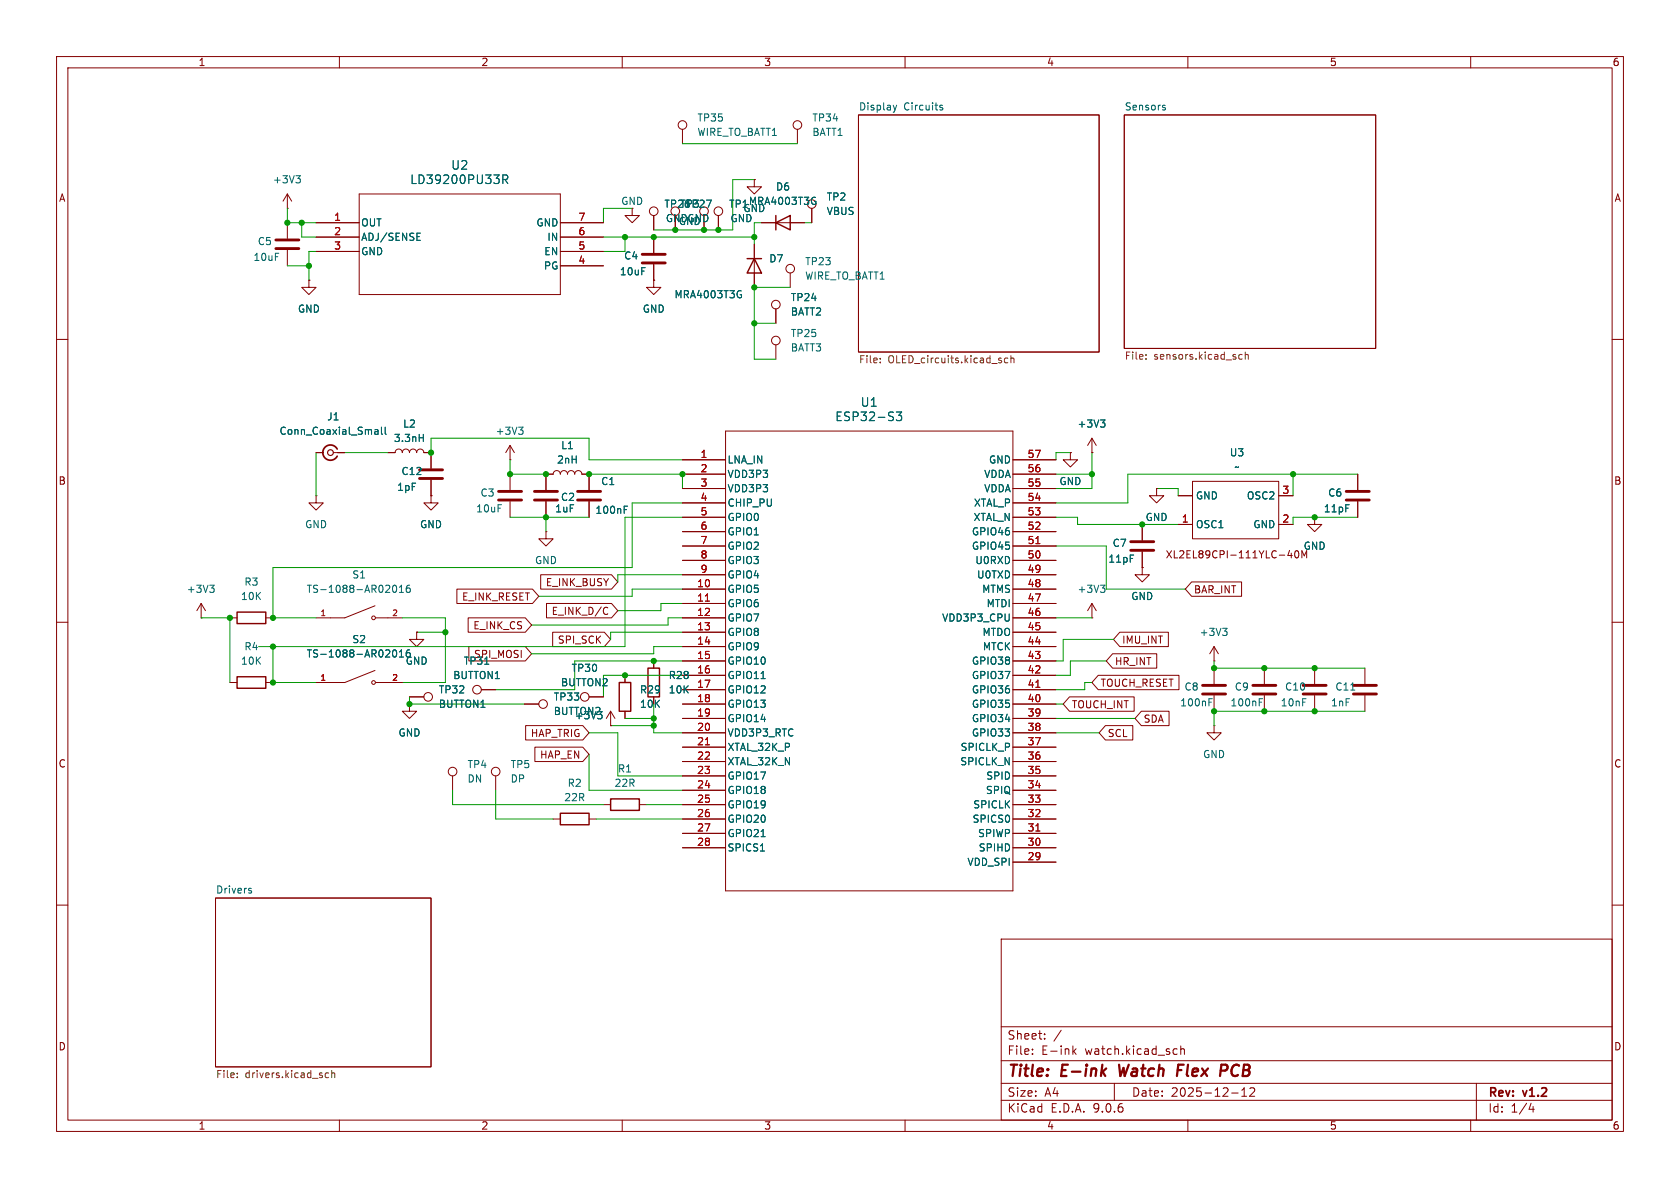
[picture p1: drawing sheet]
<svg xmlns="http://www.w3.org/2000/svg" width="297mm" height="210mm" viewBox="0 0 297 210" stroke-linecap="round" stroke-linejoin="round" font-family="sans-serif">
<g fill="none" stroke="#840000" stroke-width=".18">
<path d="M10 10h277v190h-277zM12 12h273v186h-273zM60 10v2M110 10v2M160 10v2M210 10v2M260 10v2M50.8 36.8h.1M50.8 34.3l-.8 1.3M50.8 34.3l.8 1.3M50.8 34.3v2.5M50.8 39.4v2.8"/>
<path d="M55.9 39.4h7.6M63.5 34.3h35.6v17.8h-35.6zM99.1 39.4h7.6M111.8 36.8v1.3h1.2l-1.2 1.3-1.3-1.3h1.3M115.6 38.1v2.5M119.4 38.1v2.5M120.6 22.9v2.5M124.5 38.1v2.5M127 38.1v2.5M133.3 31.8v1.2h1.3l-1.3 1.3-1.2-1.3h1.2M133.3 31.8h.1M134.6 39.4h7.6"/>
<path d="M141 22.9v2.5M143.5 36.8v2.6M151.8 20.3h42.5v41.9h-42.5zM198.8 20.3h44.4v41.3h-44.4zM50.8 44.2v2.8M54.6 49.5v1.3h1.3l-1.3 1.3-1.3-1.3h1.3M54.6 49.5h.1M55.9 41.9h7.6M55.9 44.5h7.6M99.1 41.9h7.6M99.1 44.5h7.6M99.1 47h7.6"/>
<path d="M115.6 49.5v1.3h1.2l-1.2 1.3-1.3-1.3h1.3M115.6 49.5h.1M115.6 41.9v2.8M115.6 46.7v2.8M133.3 43.2v7.6M137.2 54.6v2.6M139.7 48.3v2.5M10 60h2M90.2 78.7l-.8 1.3M90.2 78.7l.7 1.3M90.2 78.7v2.6M128.3 76.2h50.8v81.3h-50.8z"/>
<path d="M137.2 61v2.5M193 77.5l-.7 1.2M193 77.5l.8 1.2M193 77.5v2.5M285 60h2M55.9 87.6v1.3h1.2l-1.2 1.3-1.3-1.3h1.3M55.9 87.6h.1M55.9 80h1.2M58.9 80h2.1M68.6 80h1.2a.64 .64 0 0 1 .7-.6 .64 .64 0 0 1 .6 .6 .64 .64 0 0 1 .7-.6 .64 .64 0 0 1 .6 .6 .64 .64 0 0 1 .6-.6 .64 .64 0 0 1 .7 .6 .64 .64 0 0 1 .6-.6 .64 .64 0 0 1 .6 .6h1.3v2.8M76.2 87.6v1.3h1.3l-1.3 1.3-1.3-1.3h1.3M76.2 87.6h.1"/>
<path d="M76.2 84.8v2.8M90.2 81.3h.1M90.2 83.8v2.8M90.2 88.6v2.8M96.5 94v1.3h1.3l-1.3 1.2-1.3-1.2h1.3M96.5 94h.1M96.5 86.6v-2.8h1.3a.64 .64 0 0 1 .6-.6 .64 .64 0 0 1 .7 .6 .64 .64 0 0 1 .6-.6 .64 .64 0 0 1 .6 .6 .64 .64 0 0 1 .7-.6 .64 .64 0 0 1 .6 .6 .64 .64 0 0 1 .6-.6 .64 .64 0 0 1 .7 .6h1.2v2.8M96.5 88.6v2.8M104.1 88.6v2.8M120.6 81.3h7.7M120.6 83.8h7.7M120.6 86.4h7.7"/>
<path d="M120.6 88.9h7.7M120.6 91.4h7.7M120.6 94h7.7M120.6 96.5h7.7M120.6 99.1h7.7M179.1 81.3h7.6M179.1 83.8h7.6M179.1 86.4h7.6M179.1 88.9h7.6M179.1 91.4h7.6M179.1 94h7.6M179.1 96.5h7.6"/>
<path d="M179.1 99.1h7.6M189.2 80v1.3h1.3l-1.3 1.3-1.2-1.3h1.2M189.2 80h.1M193 80h.1M201.9 92.7v2.8M201.9 97.5v2.8M204.5 86.4v1.2h1.2l-1.2 1.3-1.3-1.3h1.3M204.5 86.4h.1M208.3 87.6h2.5M208.3 92.7h2.5M210.8 85.1h15.3v10.2h-15.3zM226.1 87.6h2.5"/>
<path d="M226.1 92.7h2.5M228 97.3l-.3 .9h.8M228.3 97.8v.8M229.1 97.4h.1a.68 .68 0 0 1 .4 .6 .68 .68 0 0 1-.4 .6 .84 .84 0 0 1-.1-1.2zM230.2 98.6v-1.2l.4 .9 .4-.9v1.2M232.4 91.4v1.3h1.3l-1.3 1.3-1.3-1.3h1.3M232.4 91.4h.1M240 83.8v2.8M240 88.6v2.8M10 110h2M35.6 109.2h.1M35.6 106.7l-.8 1.3"/>
<path d="M35.6 106.7l.7 1.3M35.6 106.7v2.5M40.6 109.2h1.3M47 109.2h1.3M66.3 107.1l-5.3 2.1h-5.1M66.3 118.5l-5.3 2.2h-5.1M66.4 109.2h4.7M73.7 111.8v1.2h1.2l-1.2 1.3-1.3-1.3h1.3M73.7 111.8h.1M80.8 104.1h13.3l1.1 1.3-1.1 1.3h-13.3zM82.8 109.2h10.1l1.1 1.3-1.1 1.3h-10.1zM82.9 114.3h10l1.1 1.3-1.1 1.2h-10z"/>
<path d="M95.6 101.6h12.5l1.1 1.3-1.1 1.2h-12.5zM96.6 106.7h11.5l1.1 1.3-1.1 1.2h-11.5zM97.7 111.8h9.1l1.1 1.2-1.1 1.3h-9.1zM107.1 107.4l.3 .1M107.4 108.5l-.3 .1M110.5 119.4v1.3M115.6 116.8v1.3M120.6 101.6h7.7M120.6 104.1h7.7M120.6 106.7h7.7M120.6 109.2h7.7M120.6 111.8h7.7"/>
<path d="M120.6 114.3h7.7M120.6 116.8h7.7M120.6 119.4h7.7M179.1 101.6h7.6M179.1 104.1h7.6M179.1 106.7h7.6M179.1 109.2h7.6M179.1 111.8h7.6M179.1 114.3h7.6M179.1 116.8h7.6M179.1 119.4h7.6M193 109.2h.1"/>
<path d="M193 106.7v2.5M193 106.7l-.7 1.3M193 106.7l.8 1.3M194.2 119.4h14.2v2.5h-14.2l-1.2-1.2zM196.7 115.6h7.8v2.5h-7.8l-1.1-1.3zM198 111.8h8.6v2.5h-8.6l-1.2-1.3zM201.9 100.3v1.3h1.3l-1.3 1.3-1.2-1.3h1.2M201.9 100.3h.1M210.7 102.9h8.8v2.5h-8.8l-1.2-1.3zM214.6 116.8h.1M214.6 114.3l-.7 1.3M214.6 114.3l.8 1.3"/>
<path d="M214.6 114.3v2.5M214.6 118.1v2.8M223.5 118.1v2.8M232.4 118.1v2.8M241.3 118.1v2.8M285 110h2M40.6 120.7h1.3M47 120.7h1.3M66.4 120.7h4.7M72.4 124.5v1.2h1.3l-1.3 1.3-1.3-1.3h1.3M72.4 124.5h.1M72.4 123.2h2.5"/>
<path d="M80 137.2v2.5M85.1 121.9h2.5M87.6 137.2v2.5M92.7 124.5h2.5M92.9 128.3h10.1l1.1 1.2-1.1 1.3h-10.1zM94.6 132.1h8.4l1.1 1.3-1.1 1.2h-8.4zM104.1 123.2h2.6M107.9 128.3h.1M107.9 125.7l-.7 1.3M107.9 125.7l.8 1.3M107.9 125.7v2.6M110.5 125.7v1.3"/>
<path d="M115.6 123.2v1.3M120.6 121.9h7.7M120.6 124.5h7.7M120.6 127h7.7M120.6 129.5h7.7M120.6 132.1h7.7M120.6 134.6h7.7M120.6 137.2h7.7M120.6 139.7h7.7M179.1 121.9h7.6M179.1 124.5h7.6M179.1 127h7.6"/>
<path d="M179.1 129.5h7.6M179.1 132.1h7.6M179.1 134.6h7.6M179.1 137.2h7.6M179.1 139.7h7.6M189.1 123.2h11.4v2.5h-11.4l-1.1-1.2zM195.4 128.3h4.9v2.5h-4.9l-1.1-1.3zM201.8 125.7h4.9v2.6h-4.9l-1.1-1.3zM214.6 128.3v1.2h1.3l-1.3 1.3-1.2-1.3h1.2M214.6 128.3h.1M214.6 122.9v2.8M223.5 122.9v2.8"/>
<path d="M232.4 122.9v2.8M241.3 122.9v2.8M38.1 158.8h38.1v29.8h-38.1zM97.8 144.8h1.3M104.1 144.8h1.3M106.7 142.2h1.2M113 142.2h1.3M120.6 142.2h7.7M120.6 144.8h7.7M120.6 147.3h7.7M120.6 149.9h7.7M179.1 142.2h7.6"/>
<path d="M179.1 144.8h7.6M179.1 147.3h7.6M179.1 149.9h7.6M179.1 152.4h7.6M10 160h2M177 166h108v32h-108zM285 160h2M60 198v2M110 198v2M160 198v2M177 194.5h108M177 191.5h108"/>
<path d="M177 187.5h108M177 181.5h108M182.5 186.3v.1M182.5 185.5v.1M184.7 183.6v.1M184.7 182.8v.1M187.6 182.1l-1.3 2M189.7 184.9v1.5M189.8 185.8l.4 .6M190.2 185.4l-.5 .6M197 191.5v3M207.7 185.4l.4 .1"/>
<path d="M208.1 186.3l-.4 .1M208.7 185.5l.3-.1 .3 .1 .1 .9M208.7 184.9v1.5M210 198v2M217.7 193.2h1.2M219.5 193.8h.9M219.5 192.7l.5-.4v1.5M221 192.4l.5-.1 .2 .1 .1 .3-.9 1.1h.9M260 198v2M261 191.5v6.5M270.7 195l-.4 1.1h.9M271 195.6v1"/>
<circle cx="115.6" cy="37.3" r=".76"/>
<circle cx="119.4" cy="37.3" r=".76"/>
<circle cx="120.6" cy="22.1" r=".76"/>
<circle cx="124.5" cy="37.3" r=".76"/>
<circle cx="127" cy="37.3" r=".76"/>
<circle cx="141" cy="22.1" r=".76"/>
<circle cx="143.5" cy="36.1" r=".76"/>
<circle cx="137.2" cy="53.8" r=".76"/>
<circle cx="139.7" cy="47.5" r=".76"/>
<circle cx="137.2" cy="60.2" r=".76"/>
<circle cx="66" cy="109.2" r=".33"/>
<circle cx="66" cy="120.7" r=".33"/>
<circle cx="75.7" cy="123.2" r=".76"/>
<circle cx="80" cy="136.4" r=".76"/>
<circle cx="84.3" cy="121.9" r=".76"/>
<circle cx="87.6" cy="136.4" r=".76"/>
<circle cx="96" cy="124.5" r=".76"/>
<circle cx="103.4" cy="123.2" r=".76"/>
</g>
<path d="M197.8 188.2l.3 2 .5-1.4M208.2 189.2h.7M209.3 188.2h-1l-.2 2M215.9 188.2l1 .1a.58 .58 0 0 1-.3 1h-.8" fill="none" stroke="#840000" stroke-width=".4"/>
<g fill="none" stroke="#006464" stroke-width=".18">
<path d="M157.9 18.6l.3 .8M158.2 19.4l-.1 .3M158.5 18.6l-.3 .8M166.2 19l.4 .1 .1 .2-.2 .1h-.4M166.2 18.7h.4M205.7 19l.3 .1 .1 .2-.2 .1h-.3M205.7 18.6l.3 .1M52.3 31.1h.8l-.4 .4M52.9 31.5l.2 .3v.3l-.2 .2M88.9 31.7l.7-.1 .2-.2-.1-.3-.2-.2h-.6v1.5M89.3 31.7l.5 .7M122 38h.5"/>
<path d="M123.8 37.9v1.3l-.7-1.3v1.3M124.4 37.9a.64 .64 0 0 1 .8 .7 .64 .64 0 0 1-.8 .6zM144 35.6h.2v.4l-.2 .1M144.1 34.9h.1M73.7 41.8h.4M73.7 42.5h.6M73.7 41.2h.6M130.8 52.1h.3v.4l-.3 .1M130.9 51.4h.1M66.3 76h.5v.8M66.3 76.7h.5M66.8 76.2l-.5 .2"/>
<path d="M67.4 75.5v1.1l.2 .2M68.1 75.5v1.1l.2 .2M74.1 77.4h.7M74.8 76.8v1.2M91.7 75.5h.8l-.5 .5M92.2 76l.3 .2v.3l-.3 .3M158.5 72.8h.9l-.5 .6 .4 .2v.6l-.2 .2h-.4l-.2-.2M194.6 74.2h.7l-.4 .5M195.1 74.7l.2 .3v.3l-.2 .2M110.3 90.1h.5M110.3 89.5h.7M37.1 103.4h.8l-.5 .5"/>
<path d="M37.6 103.9l.3 .3v.3l-.3 .2M69.4 103.9l.1-.3 .2-.2a.68 .68 0 0 1 .4 .7 .68 .68 0 0 1-.4 .6l-.2-.1-.1-.4M69.4 115.4l.1-.4 .2-.1a.68 .68 0 0 1 .4 .6 .68 .68 0 0 1-.4 .6l-.2-.1-.1-.3M70.6 116.1h.7M70.6 103.8l.4-.4v1.3M70.6 115.2l.4-.3v1.2M70.6 104.7h.7M71.8 115.6l.3-.2h.2l.2 .2v.3M72.4 103.4l-.3 .1a.86 .86 0 0 0 0 1.2l.4-.1v-.4l-.2-.3h-.2l-.3 .3M72.4 114.9h-.3a.94 .94 0 0 0-.3 1M85.7 117.4h.7M134.6 120h.7"/>
<path d="M194.6 103.4h.7l-.4 .5M195.1 103.9l.2 .3v.3l-.2 .2M216.1 111.1h.8l-.4 .5M216.7 111.6l.2 .2v.3l-.2 .2M213.7 124.1h.4M213.7 123.5h.6M222.6 124.1h.4M222.6 123.5h.6M238.8 122h.7M44.1 157.5h.3l.1 .2-.2 .2h-.2M44.1 157l.3 .1M134.4 150.4h.8"/>
<path d="M134.6 147.9h.7"/>
</g>
<g fill="none" stroke="#725600" stroke-width=".18">
<path d="M155.6 64v.1M155.6 63.4v.1M178.2 63.4l-.4-.1-.2 .2 .1 .6h.5M178.7 63.4l.2-.1 .3 .1 .1 .7M178.7 62.9v1.2M202.6 63.4v.1M202.6 62.7v.1M219 63.3l.2 .2 .4-.1M219.6 62.7h-.4l-.2 .2M220.1 62.8l.2-.1h.3l.1 .8M220.1 62.2v1.3M41.9 190.4v.1"/>
<path d="M41.9 189.7v.1M58.1 189.7h-.4l-.2 .2 .1 .5h.5M58.6 189.8l.2-.1h.3l.1 .8M58.6 189.2v1.3"/>
</g>
<g fill="none" stroke="#840000" stroke-width=".51">
<path d="M48.8 42.4h4M48.8 43.9h4M113.5 45h4.1M113.5 46.5h4.1M74.2 83.1h4M74.2 84.6h4M88.1 86.9h4.1M88.1 88.4h4.1M94.5 86.9h4.1M94.5 88.4h4.1M102.1 86.9h4.1M102.1 88.4h4.1"/>
<path d="M199.9 95.8h4.1M199.9 97.3h4.1M238 86.9h4.1M238 88.4h4.1M212.6 121.2h4.1M212.6 122.7h4.1M221.5 121.2h4.1M221.5 122.7h4.1M230.4 121.2h4M230.4 122.7h4M239.3 121.2h4M239.3 122.7h4"/>
</g>
<circle cx="58.4" cy="80" r=".51" fill="none" stroke="#840000" stroke-width=".2"/>
<path d="M59.6 79.4a1.35 1.35 0 0 0-2-.4 1.35 1.35 0 0 0 0 2.1 1.35 1.35 0 0 0 2-.5" fill="none" stroke="#840000" stroke-width=".3"/>
<path d="M137.2 39.4l2.5-1.3v2.5zM137.2 38.1v2.5M132.1 45.7h2.5M133.3 45.7l1.3 2.6h-2.5zM41.9 108.2h5.1v2h-5.1zM41.9 119.6h5.1v2.1h-5.1zM114.6 118.1h2v5.1h-2zM109.5 120.7h2v5h-2zM99.1 143.8h5v2h-5zM107.9 141.2h5.1v2.1h-5.1z" fill="none" stroke="#840000" stroke-width=".25"/>
<path d="M183.1 96.1h.7M124.7 106.3h.7M124.7 131.7h.7M183.1 121.5h.7M183.1 146.9h.7" fill="none" stroke="#a90000" stroke-width=".18"/>
<g fill="none" stroke="#009600" stroke-width=".18">
<path d="M50.8 36.8v2.6h5.1M53.3 39.4v2.5h2.6M111.8 36.8h-5.1v2.6M120.6 25.4h20.4M133.3 31.8h-3.8v8.8h-13.9M134.6 39.4h-1.3v3.8M142.2 39.4h1.3M50.8 47h3.8M55.9 44.5h-1.3v5M106.7 41.9h26.6M110.5 41.9v2.6h-3.8M133.3 57.2h3.9"/>
<path d="M139.7 50.8h-6.4v12.7h3.9M55.9 80v7.6M61 80h7.6M76.2 80v-2.5h27.9v3.8h16.5M90.2 81.3v2.5h6.3M90.2 91.4h13.9M96.5 91.4v2.6M104.1 83.8h16.5v2.6M120.6 88.9h-8.8v11.4h-63.5v8.9h7.6M120.6 91.4h-10.1v22.9h-64.8M186.7 83.8h6.3M186.7 91.4h3.8v1.3h17.8"/>
<path d="M186.7 96.5h8.9v7.6h13.9M189.2 80h-2.5v1.3M193 80v6.4h-6.3M204.5 86.4h3.8v1.2M228.6 83.8v3.8M240 83.8h-40.6v5.1h-12.7M240 91.4h-11.4v1.3M35.6 109.2h5v11.5M48.3 114.3v6.4h7.6M71.1 109.2h7.6v11.5h-7.6M73.7 111.8h5M120.6 119.4h-13.9v3.8"/>
<path d="M120.6 116.8h-19v5.1h-14M120.6 109.2h-2.5v1.3h-24.1M120.6 111.8h-12.7v1.2M120.6 104.1h-8.8v1.3h-16.6M120.6 114.3h-5v1.3h-21.6M120.6 106.7h-3.8v1.3h-7.6M120.6 101.6h-11.4v1.3M186.7 109.2h6.3M195.6 116.8h-6.4v2.6h-2.5M196.8 113h-8.8v3.8h-1.3M214.6 116.8v1.3h26.7M72.4 123.2v1.3h20.3"/>
<path d="M80 139.7v2.5h26.7M87.6 139.7v5.1h10.2M104.1 129.5h5.1v7.7h11.4M104.1 133.4v6.3h16.5M107.9 128.3h7.7M110.5 127h5.1M115.6 124.5v5h5M186.7 129.5h7.6M186.7 124.5h1.3M186.7 127h14M193 120.7h-1.2v1.2h-5.1M241.3 125.7h-26.7v2.6"/>
<path d="M105.4 144.8h15.2M114.3 142.2h6.3"/>
</g>
<g fill="#009600" stroke="#009600" stroke-width=".18">
<circle cx="232.4" cy="125.7" r=".46"/>
<circle cx="232.4" cy="118.1" r=".46"/>
<circle cx="232.4" cy="91.4" r=".46"/>
<circle cx="214.6" cy="118.1" r=".46"/>
<circle cx="214.6" cy="125.7" r=".46"/>
<circle cx="223.5" cy="118.1" r=".46"/>
<circle cx="223.5" cy="125.7" r=".46"/>
<circle cx="228.6" cy="83.8" r=".46"/>
<circle cx="133.3" cy="50.8" r=".46"/>
<circle cx="120.6" cy="83.8" r=".46"/>
<circle cx="133.3" cy="57.2" r=".46"/>
<circle cx="133.3" cy="41.9" r=".46"/>
<circle cx="124.5" cy="40.6" r=".46"/>
<circle cx="127" cy="40.6" r=".46"/>
<circle cx="115.6" cy="116.8" r=".46"/>
<circle cx="115.6" cy="127" r=".46"/>
<circle cx="115.6" cy="128.3" r=".46"/>
<circle cx="193" cy="83.8" r=".46"/>
<circle cx="201.9" cy="92.7" r=".46"/>
<circle cx="72.4" cy="124.5" r=".46"/>
<circle cx="40.6" cy="109.2" r=".46"/>
<circle cx="48.3" cy="114.3" r=".46"/>
<circle cx="48.3" cy="120.7" r=".46"/>
<circle cx="48.3" cy="109.2" r=".46"/>
<circle cx="76.2" cy="80" r=".46"/>
<circle cx="104.1" cy="83.8" r=".46"/>
<circle cx="96.5" cy="83.8" r=".46"/>
<circle cx="96.5" cy="91.4" r=".46"/>
<circle cx="110.5" cy="119.4" r=".46"/>
<circle cx="78.7" cy="111.8" r=".46"/>
<circle cx="115.6" cy="41.9" r=".46"/>
<circle cx="54.6" cy="47" r=".46"/>
<circle cx="110.5" cy="41.9" r=".46"/>
<circle cx="90.2" cy="83.8" r=".46"/>
<circle cx="50.8" cy="39.4" r=".46"/>
<circle cx="53.3" cy="39.4" r=".46"/>
<circle cx="119.4" cy="40.6" r=".46"/>
</g>
<g font-size="2.8" fill="#840000">
<text x="178" y="190.9">Title:</text>
<text x="187.7" y="190.9">E-ink</text>
<text x="198.6" y="190.9">Watch</text>
<text x="209.7" y="190.9">Flex</text>
<text x="218.2" y="190.9">PCB</text>
</g>
<g font-size="2.1" fill="#006464">
<text x="72.4" y="32.7">LD39200PU33R</text>
<text x="79.7" y="30.2">U2</text>
<text x="147.6" y="74.7">ESP32-S3</text>
<text x="152.1" y="72.1">U1</text>
</g>
<g font-size="2.1" fill="#840000">
<text x="178" y="184">Sheet:</text>
<text x="178" y="186.7">File:</text>
<text x="184.1" y="186.7">E-ink</text>
<text x="191.9" y="186.7">watch.kicad_sch</text>
<text x="178" y="196.9">KiCad</text>
<text x="178" y="194.1">Size:</text>
<text x="184.7" y="194.1">A4</text>
<text x="185.7" y="196.9">E.D.A.</text>
<text x="193.3" y="196.9">9.0.6</text>
<text x="200" y="194.1">Date:</text>
<text x="207" y="194.1">2025-12-12</text>
<text x="263" y="194.3">Rev:</text>
<text x="263" y="196.9">Id:</text>
<text x="267.1" y="196.9">1/4</text>
<text x="269.4" y="194.3">v1.2</text>
</g>
<g font-size="1.8" fill="#840000">
<text x="35" y="11.9">1</text>
<text x="85" y="11.9">2</text>
<text x="135" y="11.9">3</text>
<text x="185" y="11.9">4</text>
<text x="235" y="11.9">5</text>
<text x="285" y="11.9">6</text>
<text x="10.3" y="35.9">A</text>
<text x="285.3" y="35.9">A</text>
<text x="10.3" y="85.9">B</text>
<text x="285.3" y="85.9">B</text>
<text x="206" y="98.9">XL2EL89CPI-111YLC-40M</text>
<text x="81.6" y="106.4">E_INK_RESET</text>
<text x="96.4" y="103.8">E_INK_BUSY</text>
<text x="211" y="105.1">BAR_INT</text>
<text x="83.6" y="111.4">E_INK_CS</text>
<text x="97.4" y="108.9">E_INK_D/C</text>
<text x="98.5" y="114">SPI_SCK</text>
<text x="198.3" y="114">IMU_INT</text>
<text x="83.7" y="116.5">SPI_MOSI</text>
<text x="197" y="117.8">HR_INT</text>
<text x="189.4" y="125.4">TOUCH_INT</text>
<text x="194.5" y="121.6">TOUCH_RESET</text>
<text x="93.7" y="130.5">HAP_TRIG</text>
<text x="195.7" y="130.5">SCL</text>
<text x="202.1" y="128">SDA</text>
<text x="10.3" y="135.9">C</text>
<text x="95.4" y="134.3">HAP_EN</text>
<text x="285.3" y="135.9">C</text>
<text x="10.3" y="185.9">D</text>
<text x="285.3" y="185.9">D</text>
<text x="35" y="199.9">1</text>
<text x="85" y="199.9">2</text>
<text x="135" y="199.9">3</text>
<text x="185" y="199.9">4</text>
<text x="235" y="199.9">5</text>
<text x="285" y="199.9">6</text>
</g>
<g font-size="1.8" fill="#006464">
<text x="123.2" y="21.7">TP35</text>
<text x="143.5" y="21.7">TP34</text>
<text x="151.8" y="19.6">Display</text>
<text x="159.8" y="19.6">Circuits</text>
<text x="198.8" y="19.6">Sensors</text>
<text x="123.2" y="24.2">WIRE_TO_BATT1</text>
<text x="143.5" y="24.2">BATT1</text>
<text x="48.2" y="32.6">+3V3</text>
<text x="137.1" y="33.9">D6</text>
<text x="146.1" y="35.7">TP2</text>
<text x="63.8" y="40.2">OUT</text>
<text x="94.7" y="40.2">GND</text>
<text x="109.7" y="36.4">GND</text>
<text x="117.4" y="36.9">TP26TP27</text>
<text x="117.6" y="39.5">GND</text>
<text x="119.9" y="40">GND</text>
<text x="120.2" y="36.9">TP3</text>
<text x="128.8" y="36.9">TP1</text>
<text x="129" y="39.5">GND</text>
<text x="131.3" y="37.7">GND</text>
<text x="132.3" y="36.4">MRA4003T3G</text>
<text x="146.1" y="38.2">VBUS</text>
<text x="44.7" y="46.3">10uF</text>
<text x="45.5" y="43.5">C5</text>
<text x="63.8" y="42.8">ADJ/SENSE</text>
<text x="63.8" y="45.3">GND</text>
<text x="96.1" y="47.9">PG</text>
<text x="96.1" y="45.3">EN</text>
<text x="96.7" y="42.8">IN</text>
<text x="110.2" y="46.1">C4</text>
<text x="135.9" y="46.6">D7</text>
<text x="142.2" y="47.1">TP23</text>
<text x="109.5" y="48.9">10uF</text>
<text x="119.1" y="52.9">MRA4003T3G</text>
<text x="139.7" y="53.4">TP24</text>
<text x="142.2" y="49.6">WIRE_TO_BATT1</text>
<text x="52.6" y="55.5">GND</text>
<text x="113.5" y="55.5">GND</text>
<text x="139.7" y="56">BATT2</text>
<text x="139.7" y="59.8">TP25</text>
<text x="139.7" y="62.3">BATT3</text>
<text x="49.3" y="77.1">Conn_Coaxial_Small</text>
<text x="57.7" y="74.5">J1</text>
<text x="71.2" y="75.8">L2</text>
<text x="87.5" y="77.1">+3V3</text>
<text x="190.4" y="75.8">+3V3</text>
<text x="69.5" y="78.3">3.3nH</text>
<text x="98.4" y="82.1">2nH</text>
<text x="99.1" y="79.6">L1</text>
<text x="128.5" y="82.1">LNA_IN</text>
<text x="174.7" y="82.1">GND</text>
<text x="217.3" y="80.9">U3</text>
<text x="218.1" y="83.4">~</text>
<text x="70.1" y="87">1pF</text>
<text x="70.9" y="84.2">C12</text>
<text x="84.8" y="88">C3</text>
<text x="99.1" y="88.7">C2</text>
<text x="106.2" y="86">C1</text>
<text x="128.5" y="84.7">VDD3P3</text>
<text x="128.5" y="87.2">VDD3P3</text>
<text x="128.5" y="89.8">CHIP_PU</text>
<text x="172.1" y="89.8">XTAL_P</text>
<text x="173.9" y="84.7">VDDA</text>
<text x="173.9" y="87.2">VDDA</text>
<text x="187.2" y="86">GND</text>
<text x="211.3" y="88.5">GND</text>
<text x="220.3" y="88.5">OSC2</text>
<text x="234.7" y="88">C6</text>
<text x="53.8" y="93.6">GND</text>
<text x="74.2" y="93.6">GND</text>
<text x="84.1" y="90.8">10uF</text>
<text x="98.1" y="90.8">1uF</text>
<text x="105.2" y="91">100nF</text>
<text x="128.5" y="92.3">GPIO0</text>
<text x="128.5" y="94.8">GPIO1</text>
<text x="171.7" y="94.8">GPIO46</text>
<text x="172" y="92.3">XTAL_N</text>
<text x="202.4" y="92.3">GND</text>
<text x="211.3" y="93.6">OSC1</text>
<text x="221.5" y="93.6">GND</text>
<text x="233.9" y="90.8">11pF</text>
<text x="94.5" y="99.9">GND</text>
<text x="128.5" y="97.4">GPIO2</text>
<text x="128.5" y="99.9">GPIO3</text>
<text x="171.7" y="97.4">GPIO45</text>
<text x="172.3" y="99.9">U0RXD</text>
<text x="195.8" y="99.7">11pF</text>
<text x="196.6" y="96.9">C7</text>
<text x="230.4" y="97.4">GND</text>
<text x="32.9" y="105">+3V3</text>
<text x="42.5" y="106.3">10K</text>
<text x="43.1" y="103.7">R3</text>
<text x="54.1" y="105">TS-1088-AR02016</text>
<text x="62.2" y="102.5">S1</text>
<text x="128.5" y="102.5">GPIO4</text>
<text x="128.5" y="105">GPIO5</text>
<text x="128.5" y="107.5">GPIO6</text>
<text x="172.6" y="102.5">U0TXD</text>
<text x="173.5" y="105">MTMS</text>
<text x="174.3" y="107.5">MTDI</text>
<text x="190.4" y="105">+3V3</text>
<text x="199.9" y="106.3">GND</text>
<text x="62.2" y="113.9">S2</text>
<text x="128.5" y="110.1">GPIO7</text>
<text x="128.5" y="112.6">GPIO8</text>
<text x="166.5" y="110.1">VDD3P3_CPU</text>
<text x="173.6" y="112.6">MTDO</text>
<text x="212" y="112.6">+3V3</text>
<text x="42.5" y="117.7">10K</text>
<text x="43.1" y="115.2">R4</text>
<text x="54.1" y="116.4">TS-1088-AR02016</text>
<text x="71.6" y="117.7">GND</text>
<text x="81.9" y="117.7">TP31</text>
<text x="100.9" y="119">TP30</text>
<text x="128.5" y="115.2">GPIO9</text>
<text x="128.5" y="117.7">GPIO10</text>
<text x="171.7" y="117.7">GPIO38</text>
<text x="173.7" y="115.2">MTCK</text>
<text x="77.5" y="122.8">TP32</text>
<text x="77.5" y="125.3">BUTTON1</text>
<text x="80" y="120.2">BUTTON1</text>
<text x="97.8" y="124.1">TP33</text>
<text x="99.1" y="121.5">BUTTON2</text>
<text x="113" y="122.8">R29</text>
<text x="113" y="125.3">10K</text>
<text x="118.1" y="120.2">R28</text>
<text x="118.1" y="122.8">10K</text>
<text x="128.5" y="120.2">GPIO11</text>
<text x="128.5" y="122.8">GPIO12</text>
<text x="128.5" y="125.3">GPIO13</text>
<text x="171.7" y="120.2">GPIO37</text>
<text x="171.7" y="122.8">GPIO36</text>
<text x="171.7" y="125.3">GPIO35</text>
<text x="208.5" y="125.1">100nF</text>
<text x="209.3" y="122.3">C8</text>
<text x="217.4" y="125.1">100nF</text>
<text x="218.2" y="122.3">C9</text>
<text x="226.3" y="125.1">10nF</text>
<text x="227.1" y="122.3">C10</text>
<text x="235.2" y="125.1">1nF</text>
<text x="236" y="122.3">C11</text>
<text x="70.4" y="130.4">GND</text>
<text x="97.8" y="126.6">BUTTON2</text>
<text x="101.5" y="127.4">+3V3</text>
<text x="128.5" y="127.9">GPIO14</text>
<text x="128.5" y="130.4">VDD3P3_RTC</text>
<text x="171.7" y="127.9">GPIO34</text>
<text x="171.7" y="130.4">GPIO33</text>
<text x="82.6" y="136">TP4</text>
<text x="90.2" y="136">TP5</text>
<text x="109.1" y="136.8">R1</text>
<text x="128.5" y="132.9">XTAL_32K_P</text>
<text x="128.5" y="135.5">XTAL_32K_N</text>
<text x="169.7" y="135.5">SPICLK_N</text>
<text x="169.7" y="132.9">SPICLK_P</text>
<text x="212.6" y="134.2">GND</text>
<text x="82.6" y="138.5">DN</text>
<text x="90.2" y="138.5">DP</text>
<text x="99.7" y="141.8">22R</text>
<text x="100.3" y="139.3">R2</text>
<text x="108.5" y="139.3">22R</text>
<text x="128.5" y="138">GPIO17</text>
<text x="128.5" y="140.6">GPIO18</text>
<text x="128.5" y="143.1">GPIO19</text>
<text x="172" y="143.1">SPICLK</text>
<text x="174.2" y="140.6">SPIQ</text>
<text x="174.3" y="138">SPID</text>
<text x="128.5" y="145.6">GPIO20</text>
<text x="128.5" y="148.2">GPIO21</text>
<text x="171.8" y="145.6">SPICS0</text>
<text x="172.8" y="148.2">SPIWP</text>
<text x="128.5" y="150.7">SPICS1</text>
<text x="170.9" y="153.3">VDD_SPI</text>
<text x="172.9" y="150.7">SPIHD</text>
<text x="38.1" y="158">Drivers</text>
</g>
<g font-size="1.8" fill="#a90000">
<text x="59" y="39.1">1</text>
<text x="59" y="41.7">2</text>
<text x="102.2" y="39.1">7</text>
<text x="102.2" y="41.7">6</text>
<text x="59" y="44.2">3</text>
<text x="102.2" y="44.2">5</text>
<text x="102.2" y="46.7">4</text>
<text x="123.8" y="81">1</text>
<text x="123.8" y="83.6">2</text>
<text x="181.6" y="81">57</text>
<text x="181.6" y="83.6">56</text>
<text x="123.8" y="86.1">3</text>
<text x="123.8" y="88.6">4</text>
<text x="181.6" y="86.1">55</text>
<text x="181.6" y="88.6">54</text>
<text x="226.6" y="87.4">3</text>
<text x="123.8" y="91.2">5</text>
<text x="123.8" y="93.7">6</text>
<text x="181.6" y="91.2">53</text>
<text x="181.6" y="93.7">52</text>
<text x="208.8" y="92.5">1</text>
<text x="226.6" y="92.5">2</text>
<text x="123.8" y="96.3">7</text>
<text x="123.8" y="98.8">8</text>
<text x="123.8" y="101.3">9</text>
<text x="181.6" y="96.3">51</text>
<text x="181.6" y="98.8">50</text>
<text x="181.6" y="101.3">49</text>
<text x="123.1" y="103.9">10</text>
<text x="123.1" y="106.4">11</text>
<text x="181.6" y="103.9">48</text>
<text x="181.6" y="106.4">47</text>
<text x="123.1" y="109">12</text>
<text x="123.1" y="111.5">13</text>
<text x="181.6" y="109">46</text>
<text x="181.6" y="111.5">45</text>
<text x="123.1" y="114">14</text>
<text x="123.1" y="116.6">15</text>
<text x="123.1" y="119.1">16</text>
<text x="181.6" y="114">44</text>
<text x="181.6" y="116.6">43</text>
<text x="181.6" y="119.1">42</text>
<text x="123.1" y="121.7">17</text>
<text x="123.1" y="124.2">18</text>
<text x="181.6" y="121.7">41</text>
<text x="181.6" y="124.2">40</text>
<text x="123.1" y="126.7">19</text>
<text x="123.1" y="129.3">20</text>
<text x="123.1" y="131.8">21</text>
<text x="181.6" y="126.7">39</text>
<text x="181.6" y="129.3">38</text>
<text x="181.6" y="131.8">37</text>
<text x="123.1" y="134.4">22</text>
<text x="123.1" y="136.9">23</text>
<text x="181.6" y="134.4">36</text>
<text x="181.6" y="136.9">35</text>
<text x="123.1" y="139.4">24</text>
<text x="123.1" y="142">25</text>
<text x="181.6" y="139.4">34</text>
<text x="181.6" y="142">33</text>
<text x="123.1" y="144.5">26</text>
<text x="123.1" y="147.1">27</text>
<text x="123.1" y="149.6">28</text>
<text x="181.6" y="144.5">32</text>
<text x="181.6" y="147.1">31</text>
<text x="181.6" y="149.6">30</text>
<text x="181.6" y="152.1">29</text>
</g>
<g font-size="1.8" fill="#725600">
<text x="151.8" y="64.5">File:</text>
<text x="157" y="64.5">OLED_circuits.kicad_sch</text>
<text x="198.8" y="63.9">File:</text>
<text x="204" y="63.9">sensors.kicad_sch</text>
<text x="38.1" y="190.9">File:</text>
<text x="43.3" y="190.9">drivers.kicad_sch</text>
</g>
<g font-size="1.4" fill="#a90000">
<text x="56.5" y="109">1</text>
<text x="69.2" y="109">2</text>
<text x="56.5" y="120.4">1</text>
<text x="69.2" y="120.4">2</text>
</g>
</svg>
